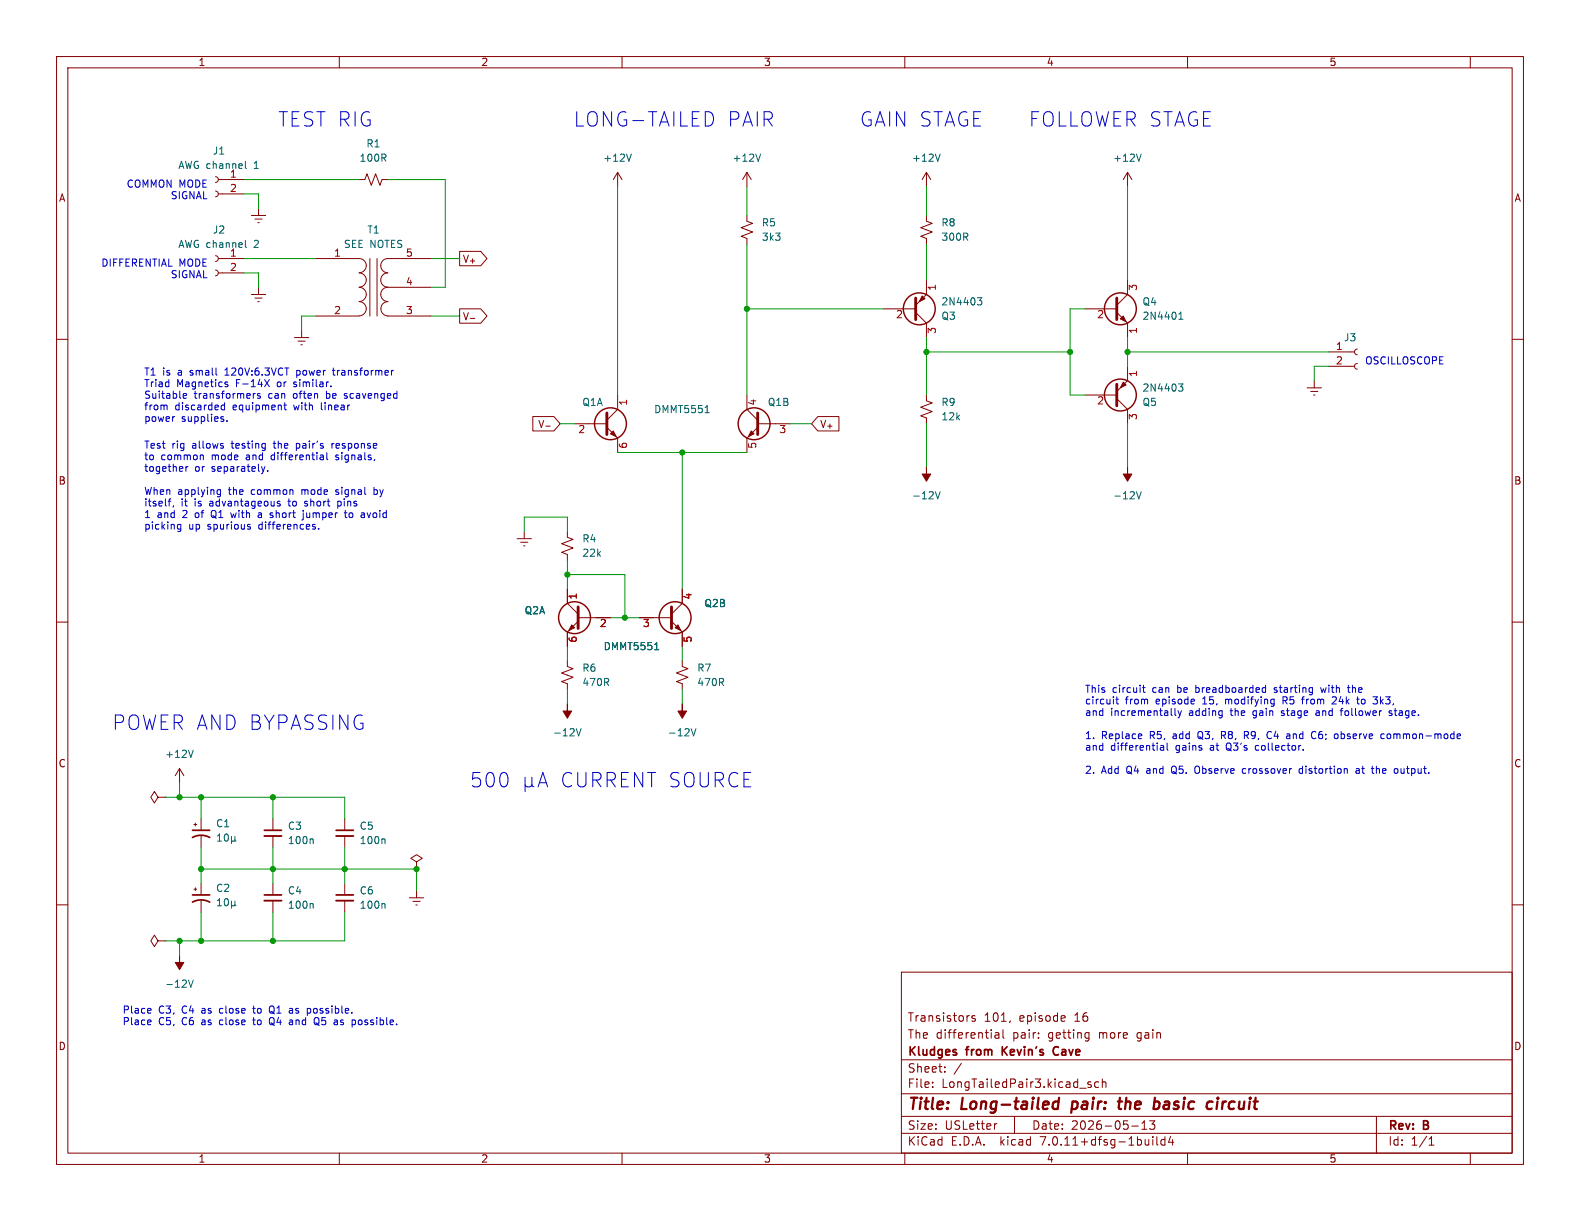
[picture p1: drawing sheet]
<svg xmlns="http://www.w3.org/2000/svg" width="279mm" height="216mm" viewBox="0 0 279 216" stroke-linecap="round" stroke-linejoin="round" font-family="sans-serif">
<g fill="none" stroke="#840000" stroke-width=".18">
<path d="M10 10h259.4v195.9h-259.4zM12 12h255.4v191.9h-255.4zM60 10v2M110 10v2M160 10v2M210 10v2M260 10v2M38.1 33.8l.4 .1 .1 .4-.2 .4-.3 .1M38.1 31.2l.4 .2 .1 .4-.2 .3-.3 .2M38.6 34.3h4.6M38.6 31.8h4.6M44.4 38.1h2.6"/>
<path d="M45.1 38.7h1.3M45.6 39.4h.2M45.7 36.8v1.3M63.5 31.8h1l.4-1.1 .8 2.1 .7-2.1 .8 2.1 .4-1h1M109.2 30.5v2.5M109.2 30.5l-.7 1.3M109.2 30.5l.8 1.3M132.1 38.1v1l1 .4-2 .8 2 .7-2 .8 1 .4v1M132.1 30.5l-.8 1.3M132.1 30.5v2.5M132.1 30.5l.7 1.3M163.8 38.1v1l1 .4-2 .8 2 .7-2 .8 1 .4v1"/>
<path d="M163.8 30.5l-.7 1.3M163.8 30.5v2.5M163.8 30.5l.8 1.3M199.4 30.5v2.5M199.4 30.5l-.8 1.3M199.4 30.5l.8 1.3M10 60h2M38.1 47.8l.4 .1 .1 .4-.2 .3-.3 .2M38.1 45.2l.4 .2 .1 .3-.2 .4-.3 .1M38.6 48.3h4.6M38.6 45.7h4.6M44.4 52.1h2.6"/>
<path d="M45.1 52.7h1.3M45.6 53.3h.2M45.7 50.8v1.3M52.1 59.7h2.5M53.3 58.4v1.3M55.9 45.7h7.6a1.26 1.26 0 0 1 1.3 1.3 1.26 1.26 0 0 1-1.3 1.2M55.9 55.9h7.6M63.5 53.3a1.26 1.26 0 0 1 1.3 1.3 1.26 1.26 0 0 1-1.3 1.3M63.5 48.3a1.27 1.27 0 0 1 1.3 1.2 1.27 1.27 0 0 1-1.3 1.3 1.26 1.26 0 0 1 1.3 1.3 1.26 1.26 0 0 1-1.3 1.2M65.4 45.7v10.2M66.7 45.7v10.2M68.6 50.8a1.26 1.26 0 0 0-1.3 1.3 1.26 1.26 0 0 0 1.3 1.2"/>
<path d="M68.6 48.3a1.26 1.26 0 0 0-1.3 1.2 1.26 1.26 0 0 0 1.3 1.3M68.6 55.9h7.6M68.6 50.8h7.6M68.6 53.3a1.26 1.26 0 0 0-1.2 1.3 1.26 1.26 0 0 0 1.2 1.3M76.2 45.7h-7.6a1.26 1.26 0 0 0-1.3 1.3 1.26 1.26 0 0 0 1.3 1.2M81.3 44.4h3.7l1.1 1.3-1.1 1.3h-3.7zM81.3 54.6h3.7l1.1 1.3-1.1 1.3h-3.7zM156.2 54.6h5.7M161.9 55.2l1.9 2v2.5M163.8 49.5v2.6l-1.9 1.9M191.8 54.6h5.7M197.5 55.2l1.9 2v2.5"/>
<path d="M199.4 49.5v2.6l-1.9 1.9M267.4 60h2M52.7 60.3h1.3M53.2 61h.3M94.2 73.7h3.7l1.2 1.2-1.2 1.3h-3.7zM101.6 74.9h5.7M107.3 75.6l1.9 1.9v2.5M109.2 69.9v2.5l-1.9 1.9M132.1 69.9v2.5l1.9 1.9M134 75.6l-1.9 1.9v2.5M134 74.9h5.7M144.6 73.7h3.8v2.5h-3.8l-1.1-1.3z"/>
<path d="M163.8 69.9v1l1 .3-2 .8 2 .8-2 .7 1 .4v1M191.8 69.9h5.7M197.5 70.5l1.9 1.9v2.5M199.4 64.8v2.5l-1.9 1.9M231.1 68.6h2.6M231.8 69.2h1.2M232.3 69.9h.2M232.4 67.3v1.3M234.9 64.8h4.6M234.9 62.2h4.6M240 64.3l-.3 .1-.2 .4 .2 .3 .3 .2M240 61.7l-.3 .2-.2 .3 .2 .4 .3 .1"/>
<path d="M91.4 95.3h2.6M92.1 95.9h1.2M92.6 96.5h.2M92.7 94v1.3M100.3 94v1l1 .4-2 .7 2 .8-2 .8 1 .3v1.1M10 110h2M100.3 116.8v1.1l1 .3-2 .8 2 .8-2 .7 1 .4v1M100.3 104.1v2.6l1.9 1.9M102.2 109.9l-1.9 1.9v2.5M102.2 109.2h5.7M113 109.2h5.7M118.7 109.9l1.9 1.9v2.5"/>
<path d="M120.6 116.8v1.1l1.1 .3-2.1 .8 2.1 .8-2.1 .7 1 .4v1M120.6 104.1v2.6l-1.9 1.9M267.4 110h2M31.7 135.9l-.7 1.3M31.7 135.9v2.5M31.7 135.9l.8 1.3M10 160h2M27.9 141l-.6-1-.6 1 .6 1 .6-1h1.3M29.2 141h.1M34.3 157.2h.5M34.3 145.8h.5M34.5 145.5v.6"/>
<path d="M34.5 157v.5M35.6 144.8v2M35.6 147.8v2.1M35.6 156.2v2M35.6 159.3v2M48.3 144.8v2M48.3 147.8v2.1M48.3 156.2v2M48.3 159.3v2M61 144.8v2M61 147.8v2.1M61 156.2v2"/>
<path d="M61 159.3v2M72.4 158.8h2.5M73 159.4h1.3M73.7 152.4l1-.6-1-.7-1.1 .7 1.1 .6v1.3M73.7 153.7h.1M73.7 157.5v1.3M267.4 160h2M27.9 166.4l-.6-1-.6 1 .6 1 .6-1h1.3M29.2 166.4h.1M73.5 160h.3M159.4 171.9h108v32h-108zM171.3 179.6h.1"/>
<path d="M172.4 179.7l-.3-.1-.2 .2v.2l.5 .2v.3h-.5M188.1 179.6l.3 .3-.8 .2M159.4 197.4h108M159.4 193.4h108M159.4 187.4h108M164.9 192.1v.2M164.9 191.4v.1M167.1 189.4v.2M167.1 188.7v.1M170 188l-1.3 1.9M176 182.7h.6v.9M176.3 198.7l-.3 .1"/>
<path d="M176.6 182.9l-.5 .1a.29 .29 0 0 0-.2 .3 .29 .29 0 0 0 .2 .3l.5-.1M177.4 182.1v1.3l.2 .2M178.6 180.5v.2M179.4 197.4v3M188.3 180.5l-.2 .1M192.1 182.6l.5 .1M192.6 183.5l-.5 .1M192.6 182.6v1.2l-.3 .3M192.9 191.4l-.3-.1-.2 .2v.2l.5 .2v.3h-.5M194.3 191.4l-.4-.1-.3 .3v.4l.1 .2h.6M194.9 191.4l.2-.1 .4 .1 .1 .9M194.9 190.8v1.5"/>
<path d="M200.1 199.1h1.2M201.9 199.7h.9M201.9 198.6l.5-.4v1.5M203.3 198.2h.9l-.5 .6 .4 .1v.6l-.2 .2h-.4l-.2-.2M243.4 197.4v6.5M60 203.9v2M110 203.9v2M159.4 200.4h108M160 203.9v2M203.9 201v.1M203.9 201.5v1M204.6 201v1.3l.2 .2"/>
<path d="M206 201v1.5M206 201.6l-.4-.1-.3 .3v.4l.1 .2h.6M207 200.9l-.4 1.1h1M207.4 201.5v1M210 203.9v2M252.7 202.5h.9M252.7 201.4l.4-.4v1.5M260 203.9v2"/>
</g>
<path d="M186.3 196l.2 .1 .5-.1M187.2 194.9a.66 .66 0 0 0-1 .3M187.3 194.1l-.3 2M189.7 194.8l-.3 2M197.7 194.8h.7M198 194.1l-.2 1.7 .1 .2 .4 .1M204.7 194.8l.4 .4-.1 .5-.4 .4M215.3 194.8l-.2 1.3M215.4 194.1v.2M215.4 194.1l-.1 .1 .1 .1M215.4 194.1l.1 .1-.1 .1" fill="none" stroke="#840000" stroke-width=".4"/>
<path d="M34 159.5a3.2 3.2 0 0 1 3.1 0M34 148.1a3.2 3.2 0 0 1 3.1 0M34 158.2h3.1M34 146.8h3.1M46.7 158.2h3.1M46.7 146.8h3.1M59.4 158.2h3.1M59.4 146.8h3.1M177.2 185.1v1.5M178.1 185.1l-.9 .8M187.1 185.1a.74 .74 0 0 0-.9 .6 .74 .74 0 0 0 .5 .9l.4-.1" fill="none" stroke="#840000" stroke-width=".3"/>
<g fill="none" stroke="#006464" stroke-width=".18">
<path d="M43.4 28.5v1.1l.2 .2M111.6 27.2l-.4 1.3M134.5 27.2l-.4 1.3M166.2 27.2l-.4 1.3M201.8 27.2l-.4 1.3M43.4 42.5v1.1l.2 .2M172.8 52.6h.8l-.4 .5 .4 .2v.4l-.2 .2h-.4M208.5 56.5h.7M208.5 55.6l.3-.4v1.3M124.7 73h.7M208.4 67.9h.8l-.4 .5 .3 .1 .1 .4-.3 .3h-.3M165.4 86.9l.4 1.3 .4-1.3"/>
<path d="M201 86.9l.4 1.3 .4-1.3M115.8 114.9h.7M34.2 132.7l-.5 1.2M101.9 128.8l.4 1.3 .4-1.3M122.2 128.8l.4 1.3 .5-1.3M38.5 147.8l.3-.3v1.2M38.5 159.3l.3-.4v1.3M38.5 148.7h.7M39.8 159l.2-.1a.68 .68 0 0 1 .4 .6 .68 .68 0 0 1-.4 .7 .84 .84 0 0 1-.2-1.2zM39.8 147.5h.2a.68 .68 0 0 1 .4 .6 .68 .68 0 0 1-.4 .6 .84 .84 0 0 1-.2-1.2zM40.9 160l.2 .2h.3l.1-.2M40.9 147.9v1.3"/>
<path d="M40.9 159.3v1.3M40.9 148.6l.2 .1h.3l.1-.1M41.5 160l.2 .2M41.5 147.9v.7M41.5 159.3v.7M41.5 148.6l.2 .1M55.2 159.8l.2 .1v.7M55.2 148.3l.2 .2v.7M67.9 148.3l.2 .2v.7M67.9 159.8l.2 .1v.7M33.3 173.3l.4 1.3 .5-1.3M38.5 160.2h.7"/>
</g>
<path d="M46.7 159.3h3.1M46.7 147.8h3.1M59.4 159.3h3.1M59.4 147.8h3.1" fill="none" stroke="#840000" stroke-width=".33"/>
<g fill="#840000" stroke="#840000" stroke-width=".18">
<path d="M120.6 124.5v1.2h.8l-.8 1.3-.7-1.3h.7z"/>
<path d="M119.4 111l.5-.5 .5 1z"/>
<path d="M107.9 76.7l.6-.5 .5 1z"/>
<path d="M163.8 82.6v1.2h.8l-.8 1.3-.7-1.3h.7z"/>
<path d="M199.4 82.6v1.2h.8l-.8 1.3-.8-1.3h.8z"/>
<path d="M198.6 67.6l.5 .5-1 .5z"/>
<path d="M163.1 52.3l.5 .5-1 .5z"/>
<path d="M198.1 56.4l.5-.5 .5 1z"/>
<path d="M132.8 76.2l.5 .5-1 .5z"/>
<path d="M31.7 168.9v1.3h.8l-.8 1.3-.7-1.3h.7z"/>
<path d="M100.3 124.5v1.2h.8l-.8 1.3-.7-1.3h.7z"/>
<path d="M101.1 110.5l.5 .5-1 .5z"/>
</g>
<path d="M161.9 52.7v3.8M197.5 52.7v3.8M107.3 73v3.8M134 73v3.8M197.5 67.9v3.9M102.2 107.3v3.8M118.7 107.3v3.8" fill="none" stroke="#840000" stroke-width=".51"/>
<g fill="none" stroke="#840000" stroke-width=".25">
<circle cx="162.6" cy="54.6" r="2.82"/>
<circle cx="198.1" cy="54.6" r="2.82"/>
<circle cx="107.9" cy="74.9" r="2.82"/>
<circle cx="133.3" cy="74.9" r="2.82"/>
<circle cx="198.1" cy="69.8" r="2.82"/>
<circle cx="101.6" cy="109.2" r="2.82"/>
<circle cx="119.4" cy="109.2" r="2.82"/>
</g>
<g fill="none" stroke="#0000c2" stroke-width=".18">
<path d="M29.4 71.6l.2 .2v.7M30.8 73.7h.1M32.4 70l.6-.1-.1-.3h-.3l-.2 .2 .1 .6h.4M39.1 72.2l.2 .3 .4-.1M39.4 74.1l.2 .2-.2 .2M39.4 73.7h.1M39.7 71.2v1.3M39.7 71.7l-.4-.1-.2 .3M39.8 66.3h.7M39.8 67.9l.5 .1v.2l-.2 .2-.3-.1M39.8 67.6h.5M39.9 65.4h-.1"/>
<path d="M40.1 74.4v.1M45.2 69.6l-.4 .2M46 69.6h-.3l-.2 .2 .1 .1 .4 .2v.3h-.5M46.8 67.1l.8 1.3M47.6 67.1l-.8 1.3M50.2 71.6h.5M50.4 71.2v1.1l.3 .2M52.4 78.4v1.3M52.4 79.2l.1 .1M52.5 65.5v1.3M52.5 66.3h.1M52.5 78.4l-.1 .1"/>
<path d="M52.6 65.5l-.1 .1M58.5 68.3v.1M58.7 78.4v.9M58.8 65.5h.4M58.9 65.1v1.1l.3 .1M59.1 78.4l-.4 .2M60.9 70.4h.1M61.1 69.6l-.2 .2 .2 .2M69.6 65.5l-.3 .1M29.7 88.6h.5M30.1 88.2l-.1 .1M30.7 89.4l-.1 .3"/>
<path d="M31.4 93.3l.2 .3 .4-.1M32 92.7v1l-.3 .3-.3-.1M32 92.8l-.4-.1-.2 .3M32.9 82.5v.8M33.2 82.5l-.3 .2M35.6 80.5l.4 .1v.7M38.5 87.4h.5M38.5 86.6h.5M39 86.6v1l-.1 .2M40.8 90.7l.2 .8M43.9 93.1l.3 .1 .1 .2-.2 .2h-.2M43.9 92.7l.3 .1"/>
<path d="M46.1 90.7h-.4M46.1 91h-.3l-.2 .2 .1 .3h.4M46.8 82.5l-.3 .8M47.3 83.2v.1M47.9 90.7h.3M47.9 91.1l.4 .2M48.3 91.3l-.2 .2h-.2M49.5 88.7l-.3-.1-.2 .2 .1 .2 .4 .1v.3h-.5M53.6 90.3v.1M53.6 90.7v1.2M53.9 89.4l.1 .1M54 88.6l-.1 .2 .1 .3"/>
<path d="M55.6 93.1l.2 .2-.2 .3M55.6 92.7l.1 .1M56.3 93.4v.2M57 80.5l.2 .1v.7M57.2 81.2l-.4 .1M57.2 80.8h-.4M57.8 80v1.1l.2 .2M59.4 81.2l.1 .1M59.4 87.4h.1M59.5 80.5l-.1 .1 .1 .3M59.5 86.6l-.1 .2 .1 .2M59.7 89.4l.4 .1"/>
<path d="M59.7 88.6v1.3M60.1 88.6l-.4 .1M60.9 90.7h.5M61.1 90.3v1l.3 .2M62 90.7l-.3 .2v.4l.3 .2M64.9 90.7l.3 .8M66.1 87.4h.4M66.1 86.2v1.2M66.5 86.6h-.4M92.9 137.4v2.6M92.9 138.8l.3 .3h.5l.4-.3M94.1 138.8l.3 .3"/>
<path d="M94.1 137.4v1.4M95.1 139.1l.9-2.5 .8 2.5M95.4 138.4h1.2M197.3 123.6h.5M197.5 123.2v1.1l.3 .2M201.7 129.8l.2 .3-.6 .1M201.8 130.6h-.1M202 121.6h.5M202.2 121.2v1.1l.3 .1M205.2 131.9h.5l.1 .8M205.8 132.1l-.4 .1-.2 .2 .2 .3 .4-.1M206.4 131.4v1.1l.2 .2"/>
<path d="M207.8 125.3v1l.2 .2M208.3 125.7l.3 .8M208.6 126.5l-.3 .4M208.9 125.7l-.3 .8M211.5 135.5a.9 .9 0 0 0 0 1.2M216 130h.5M216.5 129.3h-.5v1.3M220.1 130h.4M220.2 135.9l-.4 .1-.1 .1v.5l.5 .1M220.4 130l.4 .6M220.5 129.3h-.4v1.3M222.2 131.8l-.2 .3v.3l.2 .3"/>
<path d="M223.3 121.6h.5M223.3 122.4h.5M223.8 121.2v1.2M224 130.1l.2 .3 .4 .2M224.6 129.3l-.3 .1-.3 .5M225.2 123.6l.1 .1M225.3 122.4h.1M225.3 123.6v1.1l-.1 .1M225.3 124.4l-.1 .1M225.5 121.6l-.2 .2 .2 .2M226.6 126.5h.1M226.8 125.7l-.2 .2 .2 .2"/>
<path d="M226.9 123.2v1.3M226.9 123.9h.5M227.9 129.8l.2 .1v.7M228.1 130.6h-.4M228.1 130.1h-.4M230.2 123.6h.4M230.3 123.4v1.1M230.3 136l-.3-.1-.3 .2 .1 .6h.5M230.5 132.5v.2M232.1 129.4l.3-.1 .3 .2M232.7 130.5l-.3 .1h-.3M233.1 125.7h-.3"/>
<path d="M233.2 126h-.3l-.2 .2 .1 .3h.4M233.5 121.6l.3 .8 .2-.6M235.8 123.2l-.2 .1M236.1 123.2l.1 .1M236.3 123.8l-.8 .7h.8M236.6 129.9v.6M237 125.7h.5M237.3 125.3l-.1 .1v1.1M238.3 121.6h.4M238.4 121.2v1.1l.3 .1M239.8 136h.5l.1 .7M239.9 123.6h.5"/>
<path d="M240.1 124.4l.3 .1M240.4 136.2l-.5 .1-.1 .1 .1 .3h.5M242.8 123.2h.8l-.4 .5 .3 .1 .1 .4-.3 .3h-.3M243.4 135.5v1.2M243.6 135.9l-.2 .1M244.4 129.8h.4M244.8 130.6h-.4M245.7 129.8h-.3l-.1 .2v.5l.4 .1M246.1 125.7h-.3l-.2 .2 .1 .1 .4 .2v.3h-.5M247.1 136l.1 .1-.1 .6M26.5 178.3l.2 .3-.6 .1M26.6 179.1l-.1 .1"/>
<path d="M44.7 178.3h.5M44.9 177.9v1.2M44.9 179.9v1.2M47.9 178.8h.1M48.2 177.9a.43 .43 0 0 0-.6 .4v.4a.43 .43 0 0 0 .6 .5M48.2 179.9a.43 .43 0 0 0-.6 .4v.5a.43 .43 0 0 0 .6 .4M51.2 178.4h.5M51.7 178.6l-.4 .1-.2 .1 .2 .4 .4-.1M54.5 178.3h.2l.3 .2-.1 .5-.4 .2M26.5 180.3l.2 .4-.6 .1M26.6 181.1l-.1 .1M44.7 180.3h.5"/>
<path d="M47.9 180.9h.1M51.3 180.3l.4 .1M51.7 180.7h-.4M51.7 181.1l-.4 .1M55.6 181l.3 .2 .4-.2M55.8 180.9l.5 .4M63.4 180.5v.6"/>
</g>
<g fill="none" stroke="#009600" stroke-width=".18">
<path d="M43.2 31.8h20.3M43.2 34.3h2.5v2.5M68.6 31.8h10.1v19h-2.5M109.2 33v36.9M132.1 33v5.1M163.8 33v5.1M199.4 33v16.5M43.2 48.3h2.5v2.5M43.2 45.7h12.7M55.9 55.9h-2.6v2.5M76.2 55.9h5.1M76.2 45.7h5.1"/>
<path d="M132.1 43.2v26.7M132.1 54.6h24.1M163.8 43.2v6.3M163.8 59.7v10.2M191.8 54.6h-2.6v15.3h2.6M199.4 59.7v5.1M99.1 74.9h2.5M139.7 74.9h3.8M163.8 74.9v7.7M163.8 62.2h25.4M199.4 74.9v7.7M199.4 62.2h35.5"/>
<path d="M234.9 64.8h-2.5v2.5M92.7 94v-2.6h7.6v2.6M100.3 99.1v5M109.2 80h22.9M120.6 80v24.1M100.3 101.6h10.2v7.6M100.3 114.3v2.5M107.9 109.2h5.1M120.6 114.3v2.5M31.7 138.4v2.6M100.3 121.9v2.6M120.6 121.9v2.6"/>
<path d="M29.2 141h31.8v3.8M35.6 153.7h38.1v3.8M35.6 141v3.8M35.6 149.9v6.3M48.3 141v3.8M48.3 149.9v6.3M61 149.9v6.3M31.7 166.4v2.5M35.6 161.3v5.1M48.3 161.3v5.1M61 161.3v5.1h-31.8"/>
</g>
<g fill="#009600" stroke="#009600" stroke-width=".18">
<circle cx="48.3" cy="141" r=".46"/>
<circle cx="48.3" cy="153.7" r=".46"/>
<circle cx="48.3" cy="166.4" r=".46"/>
<circle cx="61" cy="153.7" r=".46"/>
<circle cx="73.7" cy="153.7" r=".46"/>
<circle cx="110.5" cy="109.2" r=".46"/>
<circle cx="100.3" cy="101.6" r=".46"/>
<circle cx="120.6" cy="80" r=".46"/>
<circle cx="35.6" cy="166.4" r=".46"/>
<circle cx="31.7" cy="166.4" r=".46"/>
<circle cx="31.7" cy="141" r=".46"/>
<circle cx="35.6" cy="141" r=".46"/>
<circle cx="35.6" cy="153.7" r=".46"/>
<circle cx="132.1" cy="54.6" r=".46"/>
<circle cx="189.2" cy="62.2" r=".46"/>
<circle cx="199.4" cy="62.2" r=".46"/>
<circle cx="163.8" cy="62.2" r=".46"/>
</g>
<g font-size="3.5" fill="#0000c2">
<text x="49.3" y="22.6">TEST RIG</text>
<text x="101.5" y="22.6">LONG-TAILED</text>
<text x="128.7" y="22.6">PAIR</text>
<text x="152.1" y="22.6">GAIN STAGE</text>
<text x="182" y="22.6">FOLLOWER STAGE</text>
<text x="19.9" y="129.3">POWER AND BYPASSING</text>
<text x="83.2" y="139.5">500</text>
<text x="99.1" y="139.5">CURRENT SOURCE</text>
</g>
<g font-size="2.8" fill="#840000">
<text x="160.4" y="196.8">Title:</text>
<text x="170.1" y="196.8">Long-tailed</text>
<text x="190.4" y="196.8">pair:</text>
<text x="199.5" y="196.8">the</text>
<text x="206.5" y="196.8">basic</text>
<text x="216.7" y="196.8">circuit</text>
</g>
<g font-size="2.1" fill="#840000">
<text x="160.4" y="183.9">The</text>
<text x="160.4" y="180.9">Transistors</text>
<text x="165.5" y="183.9">differential</text>
<text x="174" y="180.9">101,</text>
<text x="179.1" y="183.9">pair:</text>
<text x="180.3" y="180.9">episode</text>
<text x="185.5" y="183.9">getting</text>
<text x="190.2" y="180.9">16</text>
<text x="194.6" y="183.9">more</text>
<text x="201.5" y="183.9">gain</text>
<text x="160.4" y="189.9">Sheet:</text>
<text x="160.4" y="187.1">Kludges</text>
<text x="171" y="187.1">from</text>
<text x="177.9" y="187.1">Kevin's</text>
<text x="187.6" y="187.1">Cave</text>
<text x="160.4" y="192.6">File:</text>
<text x="166.5" y="192.6">LongTailedPair3.kicad_sch</text>
<text x="160.4" y="202.8">KiCad</text>
<text x="160.4" y="200">Size:</text>
<text x="167.1" y="200">USLetter</text>
<text x="168.1" y="202.8">E.D.A.</text>
<text x="177" y="202.8">kicad</text>
<text x="182.4" y="200">Date:</text>
<text x="184.2" y="202.8">7.0.11+dfsg-1build4</text>
<text x="189.4" y="200">2026-05-13</text>
<text x="245.4" y="200.2">Rev:</text>
<text x="245.4" y="202.8">Id:</text>
<text x="249.5" y="202.8">1/1</text>
<text x="251.8" y="200.2">B</text>
</g>
<g font-size="1.8" fill="#840000">
<text x="35" y="11.9">1</text>
<text x="85" y="11.9">2</text>
<text x="135" y="11.9">3</text>
<text x="185" y="11.9">4</text>
<text x="235" y="11.9">5</text>
<text x="10.3" y="35.9">A</text>
<text x="267.7" y="35.9">A</text>
<text x="81.8" y="46.7">V_{+}</text>
<text x="81.8" y="56.8">V_{-}</text>
<text x="95" y="75.9">V_{-}</text>
<text x="144.9" y="75.9">V_{+}</text>
<text x="10.3" y="85.9">B</text>
<text x="267.7" y="85.9">B</text>
<text x="10.3" y="135.9">C</text>
<text x="267.7" y="135.9">C</text>
<text x="10.3" y="185.9">D</text>
<text x="267.7" y="185.9">D</text>
<text x="35" y="205.8">1</text>
<text x="85" y="205.8">2</text>
<text x="135" y="205.8">3</text>
<text x="185" y="205.8">4</text>
<text x="235" y="205.8">5</text>
</g>
<g font-size="1.8" fill="#006464">
<text x="37.5" y="27.5">J1</text>
<text x="63.5" y="28.8">100R</text>
<text x="64.7" y="26.3">R1</text>
<text x="106.6" y="28.8">+12V</text>
<text x="129.4" y="28.8">+12V</text>
<text x="161.2" y="28.8">+12V</text>
<text x="196.7" y="28.8">+12V</text>
<text x="31.4" y="30.1">AWG channel</text>
<text x="45" y="30.1">1</text>
<text x="37.5" y="41.5">J2</text>
<text x="64.9" y="41.5">T1</text>
<text x="134.6" y="40.2">R5</text>
<text x="166.4" y="40.2">R8</text>
<text x="31.4" y="44">AWG channel</text>
<text x="45" y="44">2</text>
<text x="60.7" y="44">SEE NOTES</text>
<text x="134.6" y="42.8">3k3</text>
<text x="166.4" y="42.8">300R</text>
<text x="166.4" y="56.7">Q3</text>
<text x="166.4" y="54.2">2N4403</text>
<text x="201.9" y="54.2">Q4</text>
<text x="201.9" y="56.7">2N4401</text>
<text x="237.6" y="60.6">J3</text>
<text x="102.9" y="72">Q1A</text>
<text x="135.7" y="72">Q1B</text>
<text x="166.4" y="72">R9</text>
<text x="201.9" y="72">Q5</text>
<text x="201.9" y="69.4">2N4403</text>
<text x="115.6" y="73.3">DMMT5551</text>
<text x="166.4" y="74.5">12k</text>
<text x="161.2" y="88.5">-12V</text>
<text x="196.7" y="88.5">-12V</text>
<text x="102.9" y="96.1">R4</text>
<text x="102.9" y="98.7">22k</text>
<text x="124.5" y="107.5">Q2B</text>
<text x="92.7" y="108.8">Q2A</text>
<text x="102.9" y="119">R6</text>
<text x="106.6" y="115.2">DMMT5551</text>
<text x="123.2" y="119">R7</text>
<text x="102.9" y="121.5">470R</text>
<text x="123.2" y="121.5">470R</text>
<text x="97.7" y="130.4">-12V</text>
<text x="118" y="130.4">-12V</text>
<text x="29.1" y="134.2">+12V</text>
<text x="38.1" y="146.5">C1</text>
<text x="50.8" y="146.9">C3</text>
<text x="50.8" y="149.5">100n</text>
<text x="63.5" y="146.9">C5</text>
<text x="63.5" y="149.5">100n</text>
<text x="38.1" y="157.9">C2</text>
<text x="50.8" y="158.3">C4</text>
<text x="50.8" y="160.9">100n</text>
<text x="63.5" y="158.3">C6</text>
<text x="63.5" y="160.9">100n</text>
<text x="29.1" y="174.9">-12V</text>
</g>
<g font-size="1.8" fill="#0000c2">
<text x="22.3" y="33.3">COMMON MODE</text>
<text x="30.1" y="35.3">SIGNAL</text>
<text x="17.8" y="47.2">DIFFERENTIAL MODE</text>
<text x="30.1" y="49.3">SIGNAL</text>
<text x="241.3" y="64.5">OSCILLOSCOPE</text>
<text x="25.4" y="66.5">T1</text>
<text x="25.4" y="68.5">Triad</text>
<text x="25.4" y="70.6">Suitable</text>
<text x="28.7" y="66.5">is</text>
<text x="31.2" y="68.5">Magnetics</text>
<text x="31.6" y="66.5">a</text>
<text x="33.9" y="66.5">small</text>
<text x="34.3" y="70.6">transformers</text>
<text x="40.2" y="66.5">120V:6.3VCT</text>
<text x="41.8" y="68.5">F-14X</text>
<text x="47.6" y="70.6">can</text>
<text x="49.3" y="68.5">or</text>
<text x="52.1" y="70.6">often</text>
<text x="52.4" y="68.5">similar.</text>
<text x="53.1" y="66.5">power</text>
<text x="58.1" y="70.6">be</text>
<text x="59.8" y="66.5">transformer</text>
<text x="61.6" y="70.6">scavenged</text>
<text x="25.4" y="72.6">from</text>
<text x="25.4" y="74.7">power</text>
<text x="30.9" y="72.6">discarded</text>
<text x="32.1" y="74.7">supplies.</text>
<text x="41.3" y="72.6">equipment</text>
<text x="52.3" y="72.6">with</text>
<text x="57.2" y="72.6">linear</text>
<text x="25.4" y="79.4">Test</text>
<text x="25.4" y="81.5">to</text>
<text x="25.4" y="83.5">together</text>
<text x="28.4" y="81.5">common</text>
<text x="30.4" y="79.4">rig</text>
<text x="34.1" y="79.4">allows</text>
<text x="34.4" y="83.5">or</text>
<text x="37.5" y="81.5">mode</text>
<text x="37.5" y="83.5">separately.</text>
<text x="41.2" y="79.4">testing</text>
<text x="43.8" y="81.5">and</text>
<text x="48.4" y="81.5">differential</text>
<text x="48.9" y="79.4">the</text>
<text x="53" y="79.4">pair's</text>
<text x="59.5" y="79.4">response</text>
<text x="60" y="81.5">signals,</text>
<text x="25.4" y="87.6">When</text>
<text x="25.4" y="89.6">itself,</text>
<text x="31.4" y="87.6">applying</text>
<text x="32" y="89.6">it</text>
<text x="34.5" y="89.6">is</text>
<text x="37.3" y="89.6">advantageous</text>
<text x="40.6" y="87.6">the</text>
<text x="44.7" y="87.6">common</text>
<text x="51.5" y="89.6">to</text>
<text x="53.8" y="87.6">mode</text>
<text x="54.5" y="89.6">short</text>
<text x="60" y="87.6">signal</text>
<text x="60.5" y="89.6">pins</text>
<text x="67" y="87.6">by</text>
<text x="25.4" y="91.7">1</text>
<text x="25.4" y="93.7">picking</text>
<text x="27.8" y="91.7">and</text>
<text x="32.4" y="91.7">2</text>
<text x="33.3" y="93.7">up</text>
<text x="34.8" y="91.7">of</text>
<text x="36.8" y="93.7">spurious</text>
<text x="37.8" y="91.7">Q1</text>
<text x="41.5" y="91.7">with</text>
<text x="46" y="93.7">differences.</text>
<text x="46.5" y="91.7">a</text>
<text x="48.8" y="91.7">short</text>
<text x="54.8" y="91.7">jumper</text>
<text x="62.5" y="91.7">to</text>
<text x="65.5" y="91.7">avoid</text>
<text x="191.8" y="122.6">This</text>
<text x="191.8" y="124.6">circuit</text>
<text x="196.7" y="122.6">circuit</text>
<text x="199" y="124.6">from</text>
<text x="203.9" y="122.6">can</text>
<text x="204.5" y="124.6">episode</text>
<text x="208.5" y="122.6">be</text>
<text x="211.9" y="122.6">breadboarded</text>
<text x="212.9" y="124.6">15,</text>
<text x="217.1" y="124.6">modifying</text>
<text x="226" y="122.6">starting</text>
<text x="227.5" y="124.6">R5</text>
<text x="231.1" y="124.6">from</text>
<text x="234.5" y="122.6">with</text>
<text x="236.7" y="124.6">24k</text>
<text x="239.5" y="122.6">the</text>
<text x="241.3" y="124.6">to</text>
<text x="244.3" y="124.6">3k3,</text>
<text x="191.8" y="126.7">and</text>
<text x="191.8" y="130.8">1.</text>
<text x="194.8" y="130.8">Replace</text>
<text x="196.4" y="126.7">incrementally</text>
<text x="203.4" y="130.8">R5,</text>
<text x="207.7" y="130.8">add</text>
<text x="210.4" y="126.7">adding</text>
<text x="212.3" y="130.8">Q3,</text>
<text x="216.6" y="130.8">R8,</text>
<text x="217.9" y="126.7">the</text>
<text x="220.9" y="130.8">R9,</text>
<text x="222" y="126.7">gain</text>
<text x="225.1" y="130.8">C4</text>
<text x="227.3" y="126.7">stage</text>
<text x="228.8" y="130.8">and</text>
<text x="233.4" y="130.8">C6;</text>
<text x="233.6" y="126.7">and</text>
<text x="237.6" y="130.8">observe</text>
<text x="238.2" y="126.7">follower</text>
<text x="246.1" y="130.8">common-mode</text>
<text x="246.9" y="126.7">stage.</text>
<text x="191.8" y="132.8">and</text>
<text x="191.8" y="136.9">2.</text>
<text x="194.8" y="136.9">Add</text>
<text x="196.4" y="132.8">differential</text>
<text x="199.3" y="136.9">Q4</text>
<text x="203" y="136.9">and</text>
<text x="207.6" y="136.9">Q5.</text>
<text x="208" y="132.8">gains</text>
<text x="212" y="136.9">Observe</text>
<text x="214.3" y="132.8">at</text>
<text x="217.3" y="132.8">Q3's</text>
<text x="220.6" y="136.9">crossover</text>
<text x="222.7" y="132.8">collector.</text>
<text x="230.8" y="136.9">distortion</text>
<text x="241.1" y="136.9">at</text>
<text x="244.1" y="136.9">the</text>
<text x="248.2" y="136.9">output.</text>
<text x="21.6" y="179.3">Place</text>
<text x="28" y="179.3">C3,</text>
<text x="32.3" y="179.3">C4</text>
<text x="35.9" y="179.3">as</text>
<text x="39.3" y="179.3">close</text>
<text x="45.5" y="179.3">to</text>
<text x="48.5" y="179.3">Q1</text>
<text x="52.2" y="179.3">as</text>
<text x="55.6" y="179.3">possible.</text>
<text x="21.6" y="181.4">Place</text>
<text x="28" y="181.4">C5,</text>
<text x="32.3" y="181.4">C6</text>
<text x="35.9" y="181.4">as</text>
<text x="39.3" y="181.4">close</text>
<text x="45.5" y="181.4">to</text>
<text x="48.5" y="181.4">Q4</text>
<text x="52.2" y="181.4">and</text>
<text x="56.8" y="181.4">Q5</text>
<text x="60.6" y="181.4">as</text>
<text x="63.9" y="181.4">possible.</text>
</g>
<g font-size="1.8" fill="#a90000">
<text x="40.6" y="31.5">1</text>
<text x="40.6" y="34">2</text>
<text x="40.6" y="45.5">1</text>
<text x="59" y="45.5">1</text>
<text x="71.7" y="45.5">5</text>
<text x="40.6" y="48">2</text>
<text x="71.7" y="50.5">4</text>
<text x="165.8" y="51.5" transform="rotate(-90 165.8 51.5)">1</text>
<text x="201.4" y="51.5" transform="rotate(-90 201.4 51.5)">3</text>
<text x="59" y="55.6">2</text>
<text x="71.7" y="55.6">3</text>
<text x="158.4" y="56.6">2</text>
<text x="165.8" y="59.1" transform="rotate(-90 165.8 59.1)">3</text>
<text x="193.9" y="56.6">2</text>
<text x="201.4" y="59.1" transform="rotate(-90 201.4 59.1)">1</text>
<text x="236.1" y="62">1</text>
<text x="236.1" y="64.5">2</text>
<text x="111.2" y="71.8" transform="rotate(-90 111.2 71.8)">1</text>
<text x="134.1" y="71.8" transform="rotate(-90 134.1 71.8)">4</text>
<text x="193.9" y="71.8">2</text>
<text x="201.4" y="66.7" transform="rotate(-90 201.4 66.7)">1</text>
<text x="102.2" y="76.9">2</text>
<text x="137.7" y="76.9">3</text>
<text x="201.4" y="74.4" transform="rotate(-90 201.4 74.4)">3</text>
<text x="111.2" y="79.4" transform="rotate(-90 111.2 79.4)">6</text>
<text x="134.1" y="79.4" transform="rotate(-90 134.1 79.4)">5</text>
<text x="102.3" y="106.1" transform="rotate(-90 102.3 106.1)">1</text>
<text x="122.6" y="106.1" transform="rotate(-90 122.6 106.1)">4</text>
<text x="102.3" y="113.7" transform="rotate(-90 102.3 113.7)">6</text>
<text x="106" y="111.2">2</text>
<text x="113.6" y="111.2">3</text>
<text x="122.6" y="113.7" transform="rotate(-90 122.6 113.7)">5</text>
</g>
</svg>
